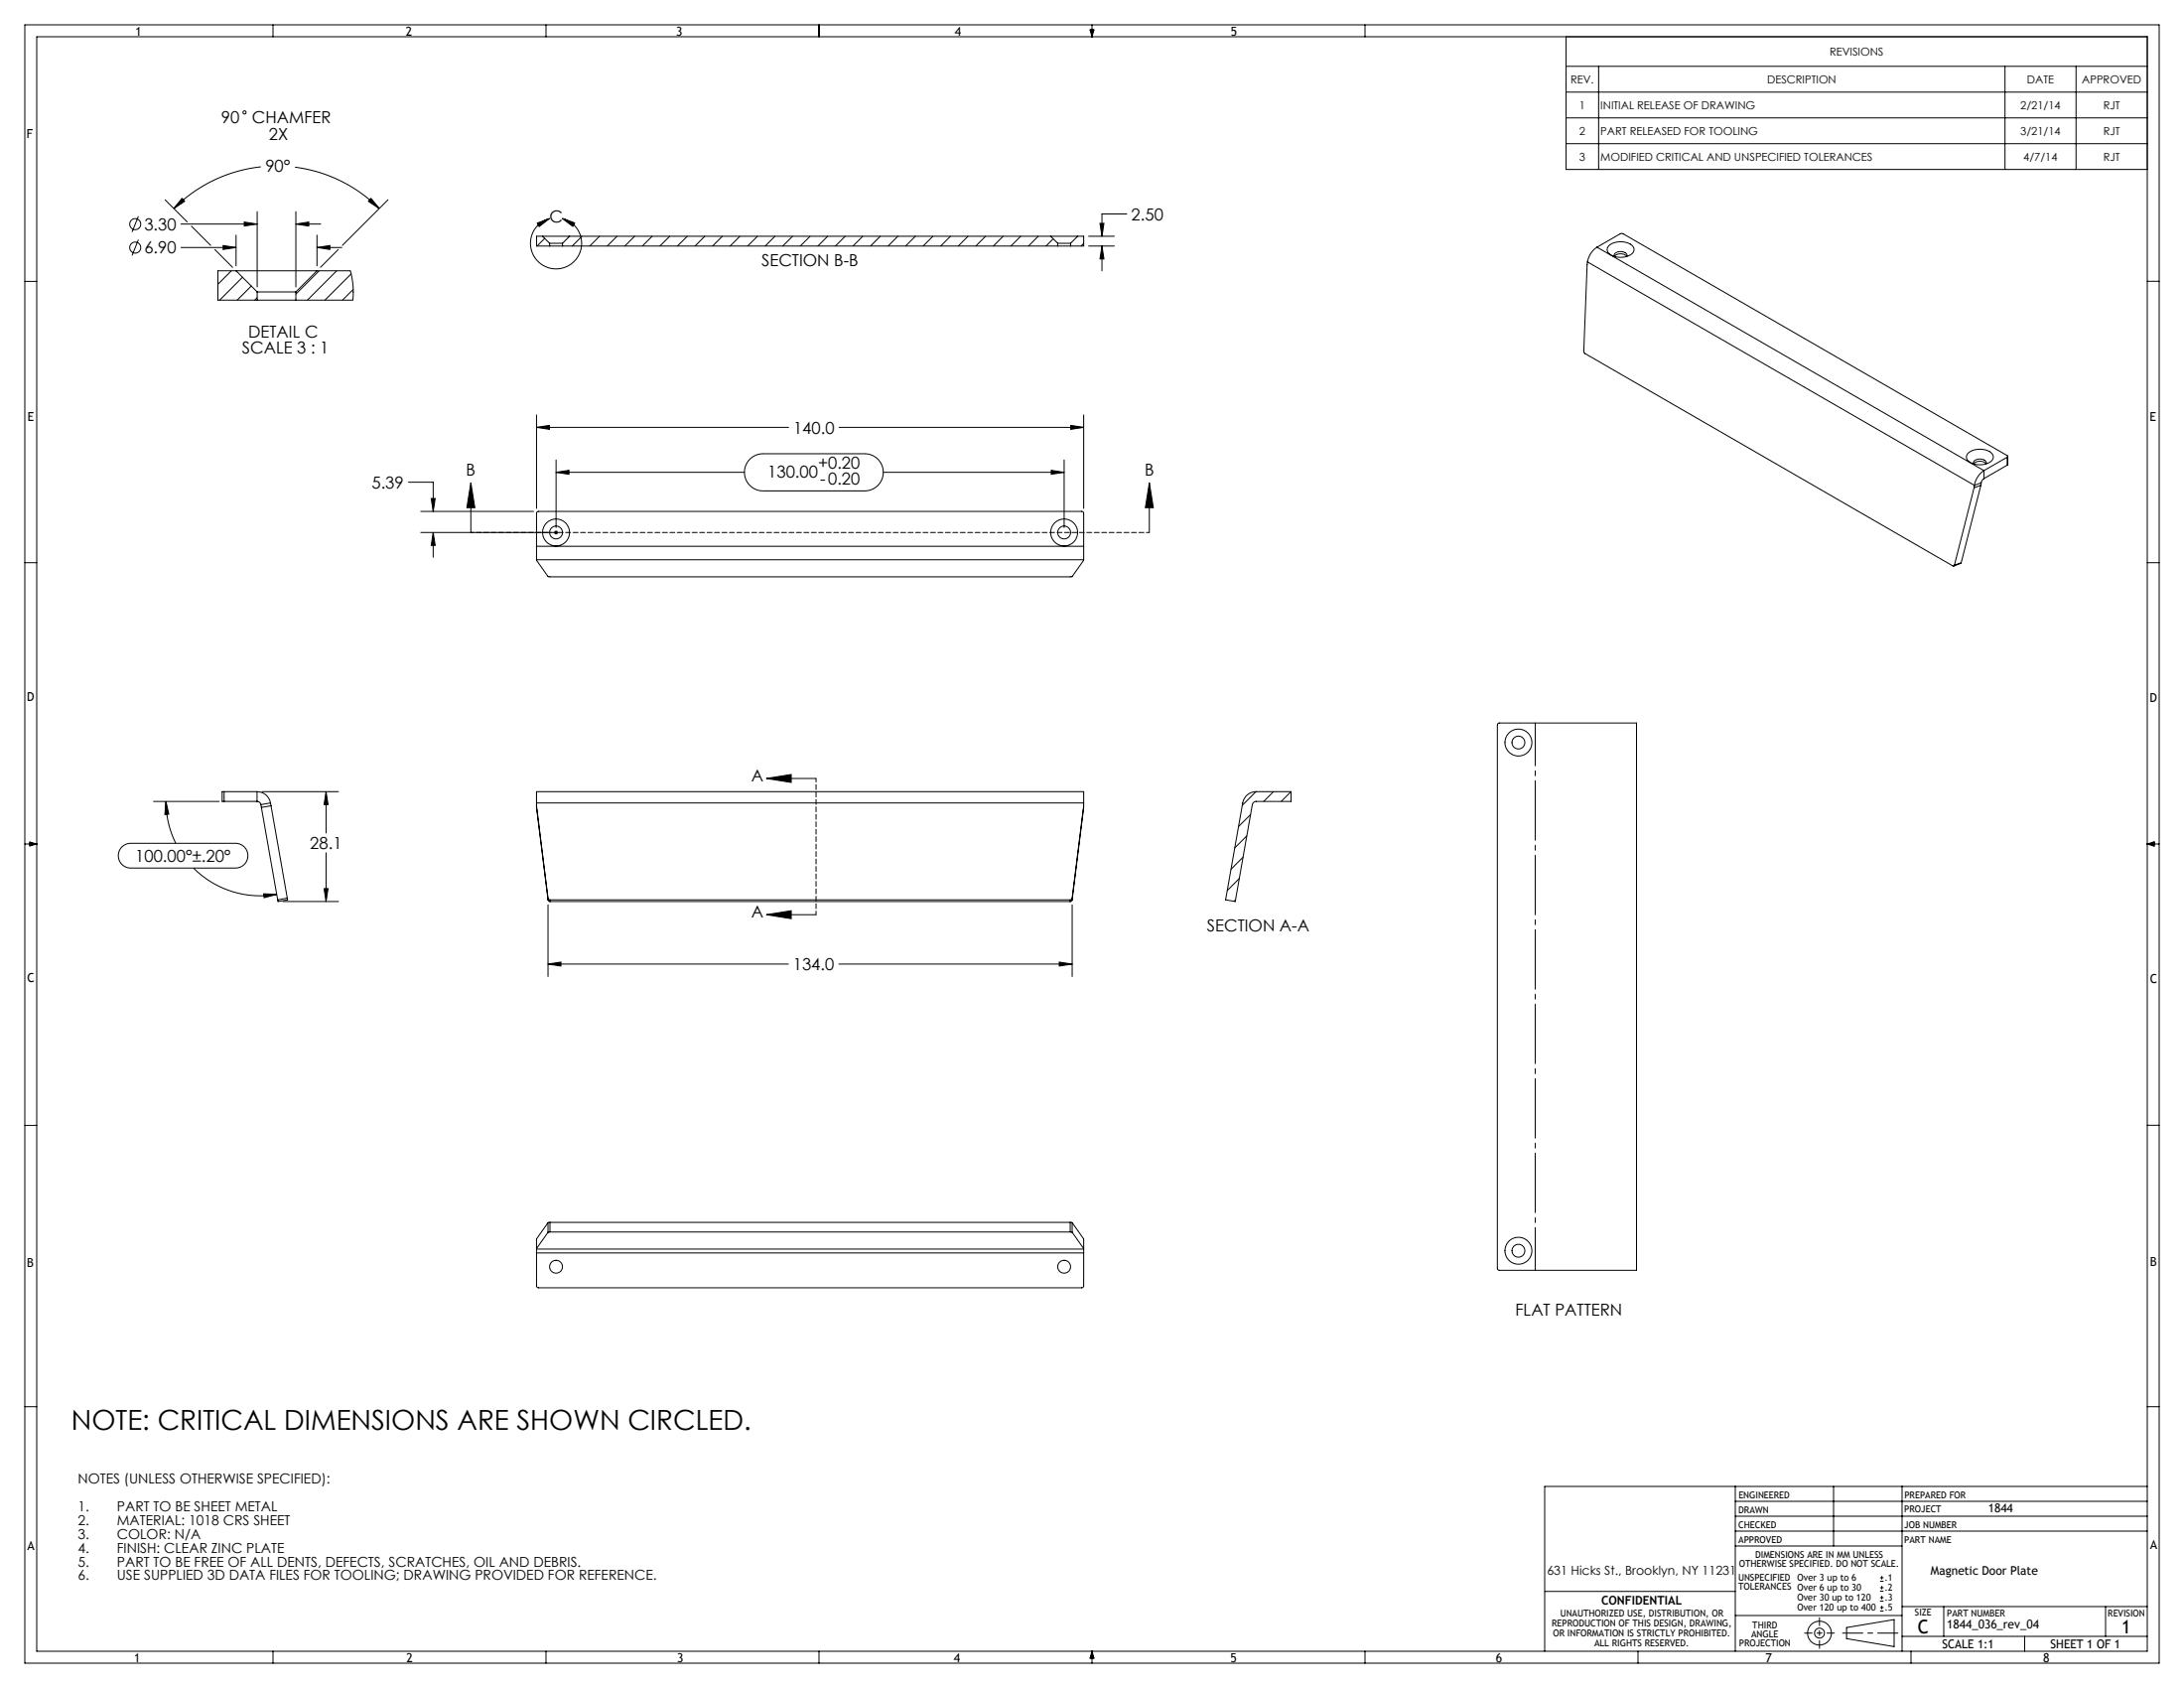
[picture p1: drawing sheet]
<svg xmlns="http://www.w3.org/2000/svg" width="559mm" height="432mm" viewBox="0 0 559 432" stroke-linecap="round" stroke-linejoin="round" font-family="sans-serif">
<g fill="none" stroke="#000" stroke-width=".25">
<path d="M6.3 6.4h546.1v419h-546.1zM9.4 9.4h540v413h-540zM69.8 6.4v3M139.7 6.4v3M209.5 6.4v3M278.9 7.6h1l-.5 1.8zM279.1 7.6l.3 1.8M279.4 6.4v3M279.7 7.6l-.3 1.8M349.2 6.4v3M400.7 9.4v33.9h148.7M400.7 17h148.7"/>
<path d="M409 17v26.3M513 17v26.3M531.2 17v26.3M400.7 30.2h148.7M400.7 36.8h148.7M400.7 23.6h148.7M35.4 55.3l-1.6 4.1M42.2 51.1l5.7 5.7M46.3 57.3h19.5M46.6 50.7l.7 .8-2.8 1.8zM49 57.9l4.9 4.9M62.5 56.8l3.3 .5-3.3 .5z"/>
<path d="M65.8 54.1v19.3M66.7 42.7a37.2 37.2 0 0 0-22.2 10.6M75.5 42.8a37.2 37.2 0 0 1 21.5 10.5M75.7 57.3l3.3-.5v1zM75.7 54.1v19.3M75.7 57.3h6.4M94.9 50.7l2.1 2.6-2.7-1.8zM99.3 51.1l-11.7 11.7M137.5 57.1l3.1-1.2-2.6 2.1zM143.9 55.9a6.5 6.5 0 0 1 3.8 10.1 6.5 6.5 0 0 1-10.8 0 6.5 6.5 0 0 1 3.7-10.1M143.9 55.9l3.1 1.1-.5 .9zM281.4 57.1h1.1l-.5 3.3z"/>
<path d="M288.3 54.7h-6.3v5.7M6.3 72h3.1M35.4 61.3l-1.6 4.1M46.3 63.3h14.1M55 63.9l4.5 4.5M57.1 62.8l3.3 .5-3.3 .5zM59.2 69.3l-3.4 3.4M60.4 60.1v7.9M60.4 69.3h20.7M60.4 69.3l5.4 5.4M60.4 69.3h-4.6v7.5h10M62 70.9l-5.8 5.9"/>
<path d="M64.3 73.2l-3.6 3.6M65.8 76.2l-.6 .6M65.8 76.8h9.9M65.8 74.7h9.9M65.8 74.7v2.1M75.7 74.7v2.1M81.1 63.3l3.3-.5v1zM81.1 60.1v7.9M81.1 63.3h6.4M81.1 69.3h8.5l.7 3.7v3.8h-14.6M81.1 69.3l-5.4 5.4M81.7 69.3l-6 5.9"/>
<path d="M86.1 69.3l-7.5 7.5M86.5 63.9l-4.5 4.5M89.8 70.1l-6.7 6.7M90.4 74l-2.8 2.8M138.8 60.4h6.9M138.8 60.4h-1.5v2.5h3.3M138.8 60.4l1.8 1.8M139.4 61l-2 1.9M140.6 62.9h3.3M140.6 62.2h3.3M140.6 62.2v.7M143.9 62.9h126.7"/>
<path d="M143.9 62.2v.7M145.7 60.4h123.1M145.7 60.4l-1.8 1.8M148.9 60.4l-2.5 2.5M153.4 60.4l-2.5 2.5M157.9 60.4l-2.5 2.5M162.4 60.4l-2.5 2.5M166.9 60.4l-2.5 2.5M171.4 60.4l-2.5 2.5M175.8 60.4l-2.5 2.5M180.3 60.4l-2.5 2.5M184.8 60.4l-2.5 2.5"/>
<path d="M189.3 60.4l-2.5 2.5M193.8 60.4l-2.5 2.5M198.3 60.4l-2.5 2.5M202.8 60.4l-2.5 2.5M207.3 60.4l-2.5 2.5M211.8 60.4l-2.5 2.5M216.3 60.4l-2.5 2.5M220.7 60.4l-2.5 2.5M225.2 60.4l-2.5 2.5M229.7 60.4l-2.5 2.5M234.2 60.4l-2.5 2.5M238.7 60.4l-2.5 2.5"/>
<path d="M243.2 60.4l-2.5 2.5M247.7 60.4l-2.5 2.5M252.2 60.4l-2.5 2.5M256.7 60.4l-2.5 2.5M261.2 60.4l-2.5 2.5M265.6 60.4l-2.5 2.5M268.8 60.4h6.9M268.8 60.4l1.8 1.8M269.5 61.1l-1.9 1.8M270.6 62.2h3.3M270.6 62.9h3.3M270.6 62.2v.7"/>
<path d="M273.9 62.2v.7M275.7 60.4h1.6v2.5h-3.4M275.7 60.4l-1.8 1.8M277.3 62.3l-.7 .6M278.5 62.9h6.6M278.5 60.4h6.6M282 62.9l.5 3.3h-1.1zM282 62.9v6.4M406.2 67l-1 22.8 .3 .6 94.2 54.4 .4-.2M406.2 67l99 57.2M408.6 63.2a5.5 5.5 0 0 0-2.4 3.8M408.6 63.2l6-3.4h.7l98.3 56.7 .1 .2-.1 .2"/>
<path d="M408.6 63.2l99 57.2M411.6 62.9a4.7 4.7 0 0 1 6.4 .4 1.83 1.83 0 0 1-1.7 2.3 4.7 4.7 0 0 1-4.9-1.1 1.26 1.26 0 0 1 .2-1.6zM413.3 64.8a2.04 2.04 0 0 1 3 .5l-.1 .3a2.15 2.15 0 0 0-3.1 0l-.1-.4zM549.4 72h3M137.3 109.3l3.3-.5v1zM137.3 106.1v24M137.3 109.3h64.5M142.3 117.6v17.3M191.9 117.5l1.5-1.1 1.5-.3h26.3a4.8 4.8 0 0 1 4.8 4.7 4.8 4.8 0 0 1-4.8 4.8h-26a4.8 4.8 0 0 1-4.4-3 4.8 4.8 0 0 1 1.1-5.1zM214.7 109.3h62.6M272.3 117.6v17.3M274 108.8l3.3 .5-3.3 .5z"/>
<path d="M277.3 106.1v24M503.5 116a4.7 4.7 0 0 1 6.4 .4 1.83 1.83 0 0 1-1.7 2.3 4.7 4.7 0 0 1-4.9-1.1 1.26 1.26 0 0 1 .2-1.6zM505.2 117.8a2.04 2.04 0 0 1 3 .5l-.1 .4a2.14 2.14 0 0 0-3.1 0l-.1-.4zM513.6 116.9l-6 3.5M513.6 116.9v2.1M513.6 119l-6 3.4M513.7 116.7v2.1l-.1 .2M104.5 123.3h6.3v7.5M107.7 136.2h33.3M107.7 130.8h28.8M110.3 127.5h1l-.5 3.3zM110.8 136.2l.5 3.3h-1z"/>
<path d="M110.8 136.2v6.4M120.5 123.5l1 6.4h-2zM120.5 123.5v12.7M137.3 139.7v-8.4l.1-.3 .4-.2h139l.3 .2 .2 .3v8.4M137.3 139.7v3.5M137.3 139.7h140M141.8 136.2h1M141.9 135.9l.7 .7M142.3 135.7v1M142.3 120.8l3.3-.5v1zM142.3 120.8h48.2M142.6 135.9l-.7 .7"/>
<path d="M226 120.8h46.3M269 120.3l3.3 .5-3.3 .5zM277.3 139.7v3.5M294.1 123.5l1 6.4h-2zM294.1 123.5v12.7M505.1 124.8l-5 19.8M505.2 124.2l-.1 .6M506.8 124.1l-1.7 .7M506.8 124.1l-5 19.8M506.9 123.5l-1.7 .7M506.9 123.5l-.1 .6M507.6 120.4a5.5 5.5 0 0 0-2.4 3.8"/>
<path d="M507.6 122.4l-.4 .5-.3 .6M507.6 120.4v2M6.3 143.9h3.1M137.3 143.2l2.9 4.3 .5 .1h133.2l.4-.1 3-4.3M137.3 143.2h140M501.8 143.9l-1.9 .9M501.8 143.9l-1.7 .7M549.4 143.9h3M196.1 199.1l6.3-1v2.1zM196.1 199.1h12.7M383.3 185.1l.3-.2h35.1v140h-35.1l-.5-.4v-139.1zM6.3 215.9h3.1"/>
<path d="M7.6 215.4l1.8 .5-1.8 .5zM7.6 215.6l1.8 .3M9.4 215.9l-1.8 .3M31.2 216.7l1-.7 1.2-.3h26.9a3.2 3.2 0 0 1 3.1 3.2 3.2 3.2 0 0 1-3.1 3.2h-26.9a3.2 3.2 0 0 1-2.9-2 3.2 3.2 0 0 1 .7-3.4zM39.3 205h16.8M42.5 205l.7 3.3h-1zM42.5 205l.1 3 .6 2.9 .9 2.8 .9 2M57.3 202.5h-.5v2.5h.5M57.3 202.5h8.5M57.3 205h8.5M57.3 202.5v2.5M65.8 202.5a3.5 3.5 0 0 1 3.4 2.9"/>
<path d="M65.8 205a1 1 0 0 1 1 .8M65.8 202.5v2.5M66.8 205.8l4.2 24.4M67 202.5h19.6M69.2 205.4l-2.4 .4M69.2 205.4l4.3 24.3M69.3 206.1l-2.4 .5M83.4 202.5l.5 3.3h-1zM83.4 202.5v10.6M83.4 218.1v12.5M137.3 205.4v-2.9h140v2.9M137.3 205.4v1.2l2.9 23.6"/>
<path d="M137.3 205.4h140M137.3 206.1l2.9 23.6M277.3 205.4v1.2l-3 23.6M277.3 206.1l-3 23.6M318 219.3l-3 3.1M319 203.5l1.1-.7 .9-.3h9.3v2.5h-8.9a1 1 0 0 0-1 .8l-4.4 24.8-2.4-.4 4.4-24.8 .4-1.2zM319 213.8l-3.1 3.1M320 208.4l-3.1 3.1M321.3 202.5l-3.5 3.5M325.8 202.5l-2.5 2.5M330.3 202.5l-2.5 2.5M549.4 215.9h3"/>
<path d="M549.4 215.9l1.8 .3M549.4 215.9l1.8-.6v1.2zM551.2 215.6l-1.8 .3M49.5 222.1a24.1 24.1 0 0 0 21.3 6.7M67.5 228.6l3.3 .2-3.2 .8zM72.4 230.6h14.2M73.5 229.7l.1 .5-2.5 .4-.1-.4M73.5 229.7l-2.5 .5M82.9 227.3h1l-.5 3.3zM140.2 230.2l.5 .4M140.2 229.7l.5 .5M140.2 229.7v.5"/>
<path d="M140.2 231.5v18.3M140.7 230.6h133.1M140.7 230.2v.4M140.7 230.2h133.1M196.1 234l6.3-1v2zM196.1 234h12.7M273.8 230.2v.4M274.3 229.7l-.5 .5M274.3 230.2l-.5 .4M274.3 229.7v.5M274.3 231.5v18.3M316.1 230.2l-.4 .4"/>
<path d="M317.1 224.7l-3.1 3.1M140.2 246.6l3.3-.5v1zM140.2 246.6h61.5M214.6 246.6h59.7M271 246.1l3.3 .5-3.3 .5zM6.3 287.9h3.1M549.4 287.9h3M137.3 319.5v1M137.3 319.5h140M140.2 312.8v2.4M140.2 312.8l-2.9 4.1v2.6M140.2 315.2l-2.9 4.2"/>
<path d="M140.7 315.2h-.5M140.7 312.7l-.5 .1M140.7 312.7v2.5M140.7 315.2h133.1M140.7 312.7h133.1M273.8 315.2h.5M273.8 312.7l.5 .1M273.8 312.7v2.5M274.3 312.8v2.4M274.3 312.8l3 4.1v2.6M274.3 315.2l3 4.2M277.3 319.5v1"/>
<path d="M137.3 320.5v8.4l.1 .4 .4 .1h139l.3-.1 .2-.4v-8.4M137.3 320.5h140M6.3 359.8h3.1M549.4 359.8h3M444 384h105.4M444 387.9h105.4M444 380.2v42.2M444 395.5h42.7M444 391.7h105.4M469.1 380.2v15.3M486.7 380.2v42.2M549.4 380.2h-154.2v42.2"/>
<path d="M395.3 407.1h48.7M444 413.3h42.7M472.5 416.3l12.1-2v6.9l-12.1-2zM481 404.5h.9M481 403.6h.9M481 407h.9M481 406.1h.9M481 409.6h.9M481 408.7h.9M481 412.1h.9M481 411.2h.9M481.5 403.2v.8"/>
<path d="M481.5 405.7v.9M481.5 408.2v.9M481.5 410.8v.9M486.7 418.6h62.7M486.7 411h62.7M497.3 411v7.6M518 418.6v3.8M538.7 411v7.6M69.8 422.4v3M139.7 422.4v3M209.5 422.4v3M279.4 422.4v3"/>
<path d="M279.4 422.4l.5 1.8h-1zM279.4 422.4l.3 1.8M279.4 422.4l-.3 1.8M349.2 422.4v3M419.1 422.4v3M488.9 422.4v3"/>
<circle cx="62.6" cy="28.8" r=".4"/>
<circle cx="34.6" cy="57.3" r="1.41"/>
<circle cx="34.6" cy="63.3" r="1.41"/>
<circle cx="142.3" cy="136.2" r="3.5"/>
<circle cx="142.3" cy="136.2" r="1.65"/>
<circle cx="272.3" cy="136.2" r="3.4"/>
<circle cx="272.3" cy="136.2" r="1.65"/>
<circle cx="388.5" cy="189.9" r="1.65"/>
<circle cx="388.5" cy="189.9" r="3.4"/>
<circle cx="388.5" cy="319.9" r="1.65"/>
<circle cx="388.5" cy="319.9" r="3.4"/>
<circle cx="142.3" cy="324" r="1.65"/>
<circle cx="272.3" cy="324" r="1.65"/>
<circle cx="465.5" cy="417.8" r="1.27"/>
<circle cx="465.5" cy="417.8" r="3"/>
</g>
<path d="M208.8 199.1v34.9" fill="none" stroke="#000" stroke-width=".25" stroke-dasharray="1.3 .6" stroke-dashoffset=".4"/>
<path d="M294.1 136.2h-173.6" fill="none" stroke="#000" stroke-width=".25" stroke-dasharray="1.3 .6" stroke-dashoffset=".5"/>
<path d="M392.8 324.9v-140" fill="none" stroke="#000" stroke-width=".25" stroke-dasharray="15.2 1.3 1.3 1.3" stroke-dashoffset="4.3"/>
<path d="M461.7 417.8h7.6" fill="none" stroke="#000" stroke-width=".25" stroke-dasharray="15.2 1.3 1.3 1.3" stroke-dashoffset="13.3"/>
<path d="M465.5 413.8v7.9" fill="none" stroke="#000" stroke-width=".25" stroke-dasharray="15.2 1.3 1.3 1.3" stroke-dashoffset="13.2"/>
<path d="M471.4 417.8h14.2" fill="none" stroke="#000" stroke-width=".25" stroke-dasharray="15.2 1.3 1.3 1.3" stroke-dashoffset="10.1"/>
<g fill="#000">
<path d="M196.1 199.1l6.3-1v2.1zM196.1 234l6.3-1v2zM294.1 123.5l1 6.4h-2zM120.5 123.5l1 6.4h-2zM137.5 57.1l3.1-1.2-2.6 2.1zM143.9 55.9l3.1 1.1-.5 .9z"/>
<path d="M140.2 246.6l3.3-.5v1zM271 246.1l3.3 .5-3.3 .5zM137.3 109.3l3.3-.5v1zM274 108.8l3.3 .5-3.3 .5zM142.3 120.8l3.3-.5v1zM269 120.3l3.3 .5-3.3 .5zM110.3 127.5h1l-.5 3.3zM110.8 136.2l.5 3.3h-1zM42.5 205l.7 3.3h-1zM67.5 228.6l3.3 .2-3.2 .8zM83.4 202.5l.5 3.3h-1zM82.9 227.3h1l-.5 3.3zM282 62.9l.5 3.3h-1.1zM281.4 57.1h1.1l-.5 3.3zM57.1 62.8l3.3 .5-3.3 .5zM81.1 63.3l3.3-.5v1zM62.5 56.8l3.3 .5-3.3 .5zM75.7 57.3l3.3-.5v1zM94.9 50.7l2.1 2.6-2.7-1.8zM46.6 50.7l.7 .8-2.8 1.8z"/>
</g>
<text font-size="7.1" x="18.2" y="365.8">NOTE: CRITICAL DIMENSIONS ARE SHOWN CIRCLED.</text>
<g font-size="4.8">
<text x="490.7" y="417.9">C</text>
<text x="542.9" y="417.9">1</text>
</g>
<g font-size="4.2">
<text x="56.6" y="31.6">90</text>
<text x="64.5" y="31.6">CHAMFER</text>
<text x="68.8" y="35.7">2X</text>
<text x="67.9" y="44.1">90°</text>
<text x="36.9" y="58.9">3.30</text>
<text x="140.6" y="57">C</text>
<text x="289.5" y="56.3">2.50</text>
<text x="36.9" y="64.9">6.90</text>
<text x="194.9" y="68">SECTION B-B</text>
<text x="63.5" y="86.2">DETAIL C</text>
<text x="61.9" y="90.4">SCALE 3 : 1</text>
<text x="203" y="110.9">140.0</text>
<text x="209.3" y="119.9">+0.20</text>
<text x="95.1" y="124.9">5.39</text>
<text x="119.3" y="121.7">B</text>
<text x="196.4" y="122.2">130.00</text>
<text x="209.9" y="124">-0.20</text>
<text x="292.9" y="121.7">B</text>
<text x="192.2" y="199.9">A</text>
<text x="34.6" y="220.5">100.00°±.20°</text>
<text x="79.3" y="217.2">28.1</text>
<text x="192.2" y="234.7">A</text>
<text x="308.8" y="238.3">SECTION A-A</text>
<text x="202.9" y="248.2">134.0</text>
<text x="387.7" y="336.5">FLAT PATTERN</text>
</g>
<g font-size="3.5">
<text x="19.9" y="379.5">NOTES (UNLESS OTHERWISE SPECIFIED):</text>
<text x="19.9" y="386.6">1.</text>
<text x="29.9" y="386.6">PART TO BE SHEET METAL</text>
<text x="19.9" y="390.1">2.</text>
<text x="19.9" y="393.6">3.</text>
<text x="29.9" y="390.1">MATERIAL: 1018 CRS SHEET</text>
<text x="29.9" y="393.6">COLOR: N/A</text>
<text x="19.9" y="397.2">4.</text>
<text x="19.9" y="400.7">5.</text>
<text x="29.9" y="397.2">FINISH: CLEAR ZINC PLATE</text>
<text x="29.9" y="400.7">PART TO BE FREE OF ALL DENTS, DEFECTS, SCRATCHES, OIL AND DEBRIS.</text>
<text x="19.9" y="404.2">6.</text>
<text x="29.9" y="404.2">USE SUPPLIED 3D DATA FILES FOR TOOLING; DRAWING PROVIDED FOR REFERENCE.</text>
</g>
<g font-size="3.2">
<text x="34.6" y="9.1">1</text>
<text x="103.8" y="9.1">2</text>
<text x="173" y="9">3</text>
<text x="244.3" y="9.2">4</text>
<text x="314.9" y="9.1">5</text>
<text x="6.8" y="35.2">F</text>
<text x="7" y="107.6">E</text>
<text x="550" y="107.6">E</text>
<text x="6.9" y="179.3">D</text>
<text x="550" y="179.5">D</text>
<text x="7" y="251.3">C</text>
<text x="550.1" y="251.5">C</text>
<text x="550.1" y="324">B</text>
<text x="6.9" y="324">B</text>
<text x="7" y="396.4">A</text>
<text x="550.2" y="396.3">A</text>
<text x="395.8" y="402.8">631 Hicks St., Brooklyn, NY 11231</text>
<text x="34.4" y="425.2">1</text>
<text x="104" y="425.2">2</text>
<text x="173.3" y="425.2">3</text>
<text x="244" y="425.2">4</text>
<text x="314.9" y="425.2">5</text>
<text x="382.7" y="425.2">6</text>
<text x="451.8" y="425.2">7</text>
<text x="522.8" y="425.2">8</text>
</g>
<g font-size="3.1">
<text x="508.7" y="386.9">1844</text>
<text x="494" y="402.7">Magnetic Door Plate</text>
<text x="409.7" y="410.5">CONFIDENTIAL</text>
<text x="498.1" y="416.6">1844_036_rev_04</text>
<text x="497" y="421.7">SCALE 1:1</text>
<text x="524.6" y="421.7">SHEET 1 OF 1</text>
</g>
<g font-size="2.8">
<text x="468.1" y="14.2">REVISIONS</text>
<text x="401.9" y="21.3">REV.</text>
<text x="452.2" y="21.3">DESCRIPTION</text>
<text x="518.6" y="21.3">DATE</text>
<text x="532.7" y="21.3">APPROVED</text>
<text x="404.1" y="27.9">1</text>
<text x="409.5" y="27.9">INITIAL RELEASE OF DRAWING</text>
<text x="516.9" y="27.9">2/21/14</text>
<text x="538.2" y="27.9">RJT</text>
<text x="404.1" y="34.5">2</text>
<text x="409.5" y="34.5">PART RELEASED FOR TOOLING</text>
<text x="516.9" y="34.5">3/21/14</text>
<text x="538.2" y="34.5">RJT</text>
<text x="404.1" y="41.1">3</text>
<text x="409.5" y="41.1">MODIFIED CRITICAL AND UNSPECIFIED TOLERANCES</text>
<text x="517.7" y="41.1">4/7/14</text>
<text x="538.2" y="41.1">RJT</text>
</g>
<g font-size="2.4">
<text x="444.8" y="383.2">ENGINEERED</text>
<text x="487.3" y="383.2">PREPARED FOR</text>
<text x="444.8" y="387">DRAWN</text>
<text x="487.3" y="386.9">PROJECT</text>
<text x="444.8" y="394.6">APPROVED</text>
<text x="444.8" y="390.8">CHECKED</text>
<text x="487.2" y="394.6">PART NAME</text>
<text x="487.2" y="390.8">JOB NUMBER</text>
<text x="444.9" y="400.9">OTHERWISE SPECIFIED. DO NOT SCALE.</text>
<text x="449.1" y="398.6">DIMENSIONS ARE IN MM UNLESS</text>
<text x="444.8" y="404.4">UNSPECIFIED</text>
<text x="444.8" y="406.7">TOLERANCES Over 6 up to 30</text>
<text x="459.9" y="404.5">Over 3 up to 6</text>
<text x="482.2" y="404.5">.1</text>
<text x="482.2" y="407">.2</text>
<text x="399.2" y="413.6">UNAUTHORIZED USE, DISTRIBUTION, OR</text>
<text x="459.9" y="409.6">Over 30 up to 120</text>
<text x="459.9" y="412.1">Over 120 up to 400</text>
<text x="482.2" y="409.6">.3</text>
<text x="482.2" y="412.1">.5</text>
<text x="490" y="413.4">SIZE</text>
<text x="498.1" y="413.4">PART NUMBER</text>
<text x="539.3" y="413.4">REVISION</text>
<text x="397.1" y="416.1">REPRODUCTION OF THIS DESIGN, DRAWING,</text>
<text x="397.4" y="418.7">OR INFORMATION IS STRICTLY PROHIBITED.</text>
<text x="448.1" y="418.9">ANGLE</text>
<text x="448.4" y="416.6">THIRD</text>
<text x="408" y="421.2">ALL RIGHTS RESERVED.</text>
<text x="445" y="421.2">PROJECTION</text>
</g>
</svg>
